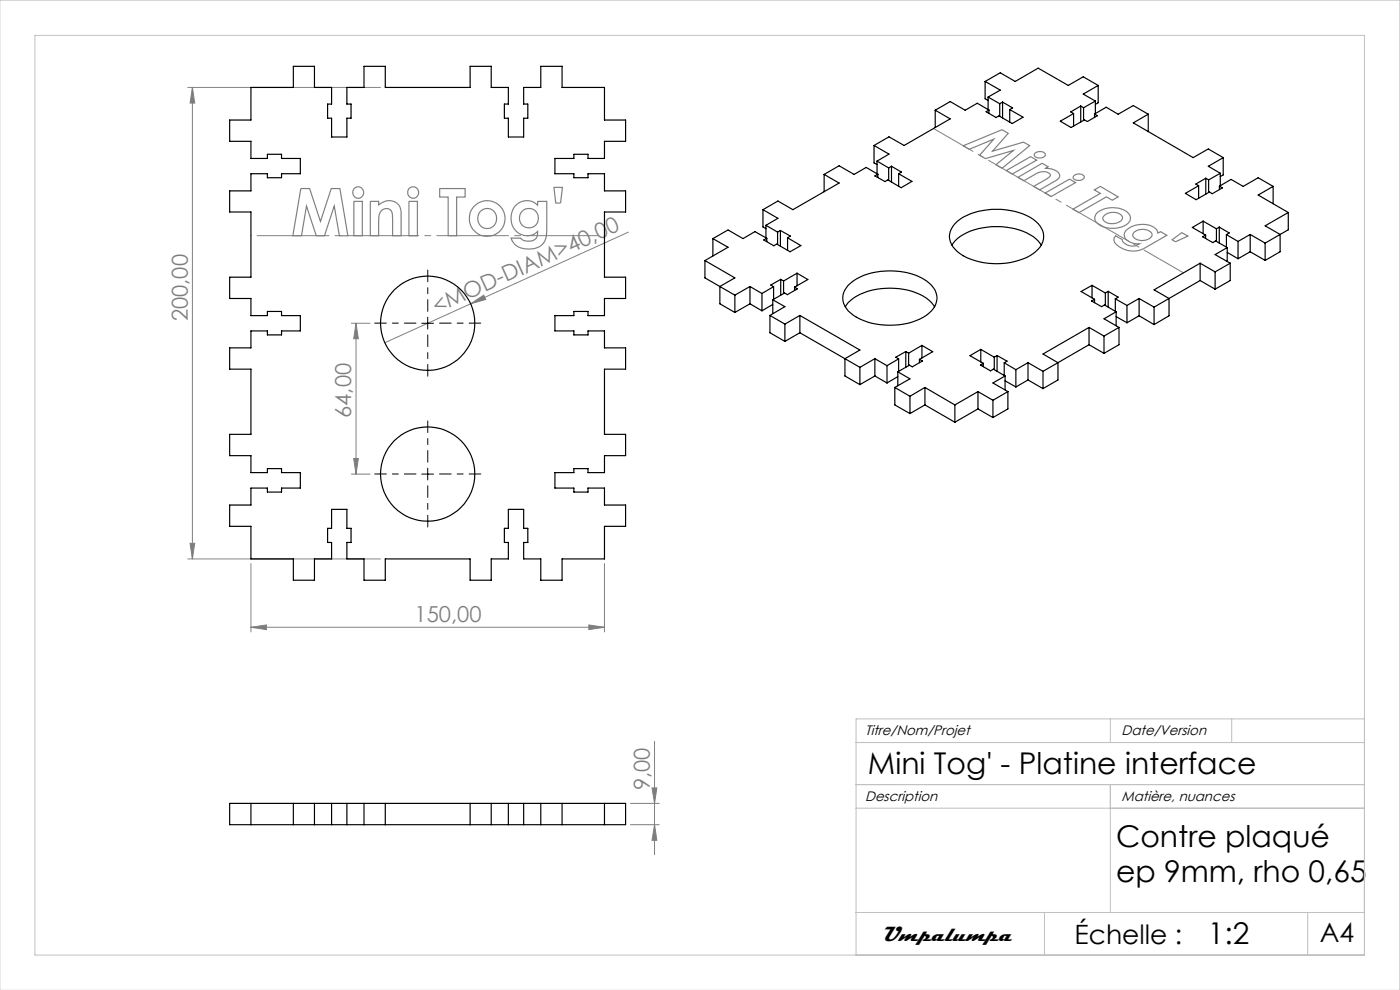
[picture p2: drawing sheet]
<svg xmlns="http://www.w3.org/2000/svg" width="297mm" height="210mm" viewBox="0 0 297 210" stroke-linecap="round" stroke-linejoin="round" font-family="sans-serif">
<g fill="none" stroke="#808080" stroke-width=".21">
<path d="M39.8 18.5h40.9M40.8 18.5l.5 3.4h-1zM40.8 18.5v100.1M133.3 49.2l-51.7 23.5M74.5 68.6h4M75.5 68.6l.5 3.3h-1zM75.5 68.6v32M99.8 64.4l2.8-1.8 .4 .9zM75 97.3h1l-.5 3.3zM39.8 118.6h40.9M40.3 115.2h1l-.5 3.4zM53.2 119.5v14.5"/>
<path d="M74.5 100.6h4M128.2 119.5v14.5M53.2 133.1l3.3-.5v1zM53.2 133.1h75M124.9 132.6l3.3 .5-3.3 .5zM138.9 157.3v24M133.7 170.4h6.1M133.7 174.9h6.1M138.3 167.1h1l-.4 3.3zM138.9 174.9l.4 3.4h-1z"/>
</g>
<g fill="none" stroke="#808080" stroke-width=".25">
<path d="M63.8 40h1.9l2.3 7 2.3-7h1.8l1.7 10h-1.8l-1.1-6.3-2.1 6.3h-1.7l-2.1-6.3-1 6.3h-1.9zM93.3 40h5.4v1.8h-1.8v8.2h-1.8v-8.2h-1.8zM117.5 39.7h1.8l-.4 3.4h-1zM204.3 30.9l8.3-3.4 1.3 .8-3.3 3.8 6.5-1.9 1.3 .7-5.8 4.8-1.3-.7 3.7-3.1-5.9 1.7-1.3-.7 3-3.4-5.2 2.2zM213.5 36.2l5.2-3 1.2 .8-5.2 2.9zM215.9 37.6l5.2-3 1.3 .8-.6 .3 1 .1 1 .3a1.13 1.13 0 0 1 1 1.1 1.13 1.13 0 0 1-.9 1.1l-3.3 2-1.3-.8 3.1-1.8a.57 .57 0 0 0 .4-.6 .57 .57 0 0 0-.6-.5 3.4 3.4 0 0 0-2.9 .6l-2.1 1.1zM219.5 32.6a1.42 1.42 0 0 1 2.3 .2 1.36 1.36 0 0 1-2.4 0zM227.9 37.2a1.45 1.45 0 0 1 2.1 .4 1.38 1.38 0 0 1-2.3 .1zM75.1 42.7h1.8v7.3h-1.8zM78.6 42.7h1.7v.8a2.77 2.77 0 0 1 4.6 .6l.2 .8v5.1h-1.8v-4a1.4 1.4 0 0 0-1.1-1.8 1.4 1.4 0 0 0-1.7 1.1l-.1 .7-.1 4h-1.7zM86.7 42.7h1.8v7.3h-1.8zM101.9 44.8a2.09 2.09 0 0 1 3.4 1.1 2.09 2.09 0 0 1-2.6 2.5 2.24 2.24 0 0 1-.8-3.6z"/>
<path d="M109.5 43.5a3.2 3.2 0 0 1 4.6 0v-.8h1.9v6.2a3.4 3.4 0 0 1-3.8 3.9 3.5 3.5 0 0 1-3.8-2.3h2a2.27 2.27 0 0 0 3.5-.4l.2-1a3.4 3.4 0 0 1-4 .4 3.4 3.4 0 0 1-1.7-3.6l.3-1.2zM221.7 40.9l5.2-2.9 1.3 .7-5.2 3zM227.6 44.4l5.8-3.4-1.2-.7 1.2-.8 3.8 2.3-1.2 .7-1.3-.7-5.8 3.3zM232.7 45.2a5.3 5.3 0 0 1 6.8 .2 1.7 1.7 0 0 1-1.2 2.6 5.4 5.4 0 0 1-5.8-.9 1.39 1.39 0 0 1 .2-1.9zM234.1 45.9a2.67 2.67 0 0 1 4 .1 1.8 1.8 0 0 1-2.1 1.4 1.63 1.63 0 0 1-2-1.2zM236.7 50l1.4 .8a2.05 2.05 0 0 0 2.4 1.4l1.2-.5h-.6a2.54 2.54 0 0 1-2.6-1.9 3.4 3.4 0 0 1 3.5-2.2 3.2 3.2 0 0 1 3.6 1.6v.3l.6-.4 1.3 .8-4.4 2.5a5 5 0 0 1-6.7-1.1l-.1-.7zM240.7 49.2a2.61 2.61 0 0 1 3.7 .5 1.96 1.96 0 0 1-2.5 1.3 1.39 1.39 0 0 1-1.6-1.4zM248.6 50.9l2.1-1.6 1.3 .8-2.6 1.2z"/>
<circle cx="76" cy="40.8" r="1.18"/>
<circle cx="87.6" cy="40.8" r="1.19"/>
<circle cx="103.3" cy="46.4" r="3.8"/>
<circle cx="112.2" cy="46.3" r="2.04"/>
</g>
<path d="M7.4 7.5h282.1v195.1h-282.1zM181.6 157.5h107.9M235.5 152.5v5M261.3 152.5v5M289.5 152.5h-107.9v50.1M181.6 171.4h107.9M181.6 166.4h107.9M235.5 166.4v27.2M181.6 193.6h107.9M221.6 193.6v9M277.4 193.6v9M0 210.1v-210.1h297v210.1" fill="none" stroke="#c0c0c0" stroke-width=".21"/>
<path d="M88.2 68.5h-8.7M90.7 66v-8.7M90.7 71v8.8M93.2 68.5h8.8M90.7 98v-8.7M88.2 100.5h-8.7M90.7 103v8.8M93.2 100.5h8.8" fill="none" stroke="#000" stroke-width=".21" stroke-dasharray="15.2 1.3 1.3 1.3" stroke-dashoffset="12.8"/>
<path d="M89.5 68.6h2.5M90.7 67.3v2.5M90.7 99.3v2.5M89.5 100.6h2.5" fill="none" stroke="#000" stroke-width=".21"/>
<path d="M53.2 50h75" fill="none" stroke="#808080" stroke-width=".21" stroke-dasharray="15.2 1.3 1.3 1.3" stroke-dashoffset="-1.3"/>
<path d="M198 27.3l53.1 30.6" fill="none" stroke="#808080" stroke-width=".21" stroke-dasharray="15.2 1.3 1.3 1.3" stroke-dashoffset="5.6"/>
<g fill="#808080">
<path d="M99.8 64.4l2.8-1.8 .4 .9z"/>
<path d="M124.9 132.6l3.3 .5-3.3 .5zM53.2 133.1l3.3-.5v1z"/>
<path d="M138.3 167.1h1l-.4 3.3zM138.9 174.9l.4 3.4h-1zM40.8 18.5l.5 3.4h-1zM40.3 115.2h1l-.5 3.4zM75.5 68.6l.5 3.3h-1zM75 97.3h1l-.5 3.3z"/>
</g>
<g fill="none" stroke="#000" stroke-width=".25">
<path d="M53.2 18.5h9v-4.4h4.5v4.4h3.6v3.6h-.8v3h.8v4h3.3v-4h.9v-3h-.9v-3.6h3.6v-4.4h4.5v4.4h18v-4.4h4.5v4.4h3.6v3.6h-.8v3h.8v4h3.3v-4h.9v-3h-.9v-3.6h3.6v-4.4h4.5v4.4h9v7h4.5v4.5h-4.5v3.6h-3.5v-.9h-3v.9h-4v3.3h4v.8h3v-.8h3.5v3.6h4.5v4.5h-4.5v13.8h4.5v4.5h-4.5v3.6h-3.5v-.8h-3v.8h-4v3.3h4v.8h3v-.8h3.5v3.6h4.5v4.5h-4.5v13.8h4.5v4.6h-4.5v3.6h-3.5v-.9h-3v.9h-4v3.2h4v.9h3v-.9h3.5v3.6h4.5v4.5h-4.5v7h-9v4.5h-4.5v-4.5h-3.6v-3.5h.9v-3h-.9v-4.1h-3.3v4.1h-.8v3h.8v3.5h-3.6v4.5h-4.5v-4.5h-18v4.5h-4.5v-4.5h-3.6v-3.5h.9v-3h-.9v-4.1h-3.3v4.1h-.8v3h.8v3.5h-3.6v4.5h-4.5v-4.5h-9v-7h-4.5v-4.5h4.5v-3.6h3.5v.9h3v-.9h4v-3.2h-4v-.9h-3v.9h-3.5v-3.6h-4.5v-4.6h4.5v-13.8h-4.5v-4.5h4.5v-3.6h3.5v.8h3v-.8h4v-3.3h-4v-.8h-3v.8h-3.5v-3.6h-4.5v-4.5h4.5v-13.8h-4.5v-4.5h4.5v-3.6h3.5v.8h3v-.8h4v-3.3h-4v-.9h-3v.9h-3.5v-3.6h-4.5v-4.5h4.5zM209 17.3l3.2 1.8-2.6 1.5M209 17.3l3.2-1.9 3.2 1.9 4.8-2.8 6.4 3.6 3.2-1.8 3.2 1.8M209 17.3v3.6l.6 .4M233 18.1l-3.2 1.9 2.6 1.4M233 18.1v3.7l-.6 .3M174.8 37l3.2 1.8-9.8 5.7-3.2-1.9-3.1 1.9M174.8 37v3.7M185.4 30.9l3.2 1.8-2.5 1.5M185.4 30.9v3.7l.7 .3M186.1 34.2l2.4 1.4M186.1 34.2v2.7"/>
<path d="M186.2 37l-2.4-1.5-2.6 1.5-3.2-1.8-3.2 1.8M186.2 37v.6M188.5 35.6v2.7M189.1 35.3l2.1 1.2-.6 .4M189.1 35.3l-.6 .3M189.1 35.3v3.3M190.6 36.9l2.9 1.6-2.3 1.3-2.9-1.6-.6 .3-2.1-1.2 .6-.3M190.6 36.9v2.6M198.4 23.4l3.2 1.8-9.8 5.7-3.2-1.9-3.2 1.9M198.4 23.4v3.6M209.6 20.6l2.5 1.4M209.6 20.6v2.6"/>
<path d="M209.8 23.3l-2.5-1.4-2.5 1.5-3.2-1.9-3.2 1.9M209.8 23.3v.8M212.1 22v2.7M212.7 21.7l-.6 .3M212.7 21.7l2.1 1.2-.6 .3M212.7 21.7v3.3M214.2 23.2l2.8 1.7-2.3 1.3-2.8-1.6-.6 .3-2.1-1.2 .6-.4M214.2 23.2v2.7M227.8 24.1l-2.9 1.6 2.3 1.3 2.8-1.6 .7 .4 2.1-1.3-.6-.3M227.8 24.1v2.6M229.3 22.5l.6 .4M229.3 22.5l-2.1 1.2 .6 .4"/>
<path d="M229.3 22.5v3.4M229.9 22.9v2.6M232.2 24.2l2.5-1.5 2.5 1.5 3.2-1.8 3.2 1.8M232.2 24.2v.7M232.4 21.4l-2.5 1.5M232.4 21.4v2.7M243.6 24.2l-3.2 1.9 12.7 7.3 3.2-1.8 3.2 1.8M243.6 24.2v3.7M254.3 39.4l-2.8 1.6 2.3 1.4 2.8-1.7 .6 .4 2.1-1.2-.6-.4M254.3 39.4v2.6M255.8 37.8l.6 .4M255.8 37.8l-2.1 1.2 .6 .4"/>
<path d="M255.8 37.8v3.4M256.4 38.2v2.6M258.7 39.5l2.5-1.4 2.5 1.4 3.2-1.8 3.2 1.8M258.7 39.5v.7M258.9 36.8l-2.5 1.4M258.9 36.8v2.6M259.5 33.4l-3.2 1.9 2.6 1.5M259.5 33.4v3.7l-.6 .4M270.1 39.5l-3.2 1.9 6.4 3.7M270.1 39.5v3.7M149.5 55.3v3.6l6.4 3.7M149.5 55.3l6.4 3.6-3.2 1.9v3.6l3.2 1.9"/>
<path d="M151.2 50.6l3.2 1.8-4.9 2.9M151.2 50.6v3.7M161.9 44.5l3.1 1.8-2.5 1.5M161.9 44.5v3.6l.6 .4M162.5 47.8l2.5 1.4M162.5 47.8v2.6M162.7 50.5l-2.5-1.4-2.6 1.5-3.2-1.8-3.2 1.8M162.7 50.5v.8M165 49.2v2.7M165.6 48.9l2.1 1.2-.6 .3M165.6 48.9l-.6 .3M165.6 48.9v3.3"/>
<path d="M165.6 59.3l-2.1 1.2 .6 .3M165.6 59.3l.6 .3M165.6 59.3v3.3M166.2 59.6v2.7M167.1 50.4l2.8 1.7-2.3 1.3-2.8-1.6-.7 .3-2.1-1.2 .7-.4M167.1 50.4v2.7M169.1 58l2.3 1.3-2.8 1.6M169.1 58l-2.9 1.6M169.1 58v2.6M201.9 52a9.8 9.8 0 0 1 7.6-3.8 14 14 0 0 1 10.2 2.4l1.2 1.4M203.1 46.9a14.2 14.2 0 0 1 11.2-2.2 9 9 0 0 1 6.7 3.8 4 4 0 0 1-1.9 5.3 15.2 15.2 0 0 1-15.4 0 4 4 0 0 1-1.5-5.8zM254.6 55.8l3.2 1.9"/>
<path d="M254.6 55.8l-9.8 5.7 3.2 1.8v3.7l-3.2 1.9M254.6 59.5l-9.8 5.6M254.6 55.8v3.7M254.6 59.5l3.2 1.8M255.2 46.9l2.9 1.6M255.2 46.9l-2.3 1.4 2.9 1.6M255.2 46.9v2.7M255.8 49.9l-.7 .3 2.2 1.3 .6-.4 2.5 1.4M255.8 49.9v.7M257.8 57.7v3.6M258.1 48.5v2.7M258.7 48.2l2.1 1.2-.6 .4"/>
<path d="M258.7 48.2l-.6 .3M258.7 48.2v3.4M260.2 49.8l2.4 1.4M260.2 49.8v2.6M260.4 53.5l2.2 1.4M260.4 52.5l-2.6 1.5 3.2 1.8M260.4 52.5v3M261 55.8l-3.2 1.9M261 55.8v3.7l-3.2 1.8M262.6 51.2v3.7M265.2 49.7l-2.6 1.5M265.2 49.7l3.2 1.9"/>
<path d="M265.2 53.4l-2.6 1.5M265.2 49.7v3.7M265.2 53.4l3.2 1.8M268.4 51.6v3.6M271.6 49.7l-3.2 1.9M271.6 49.7v3.7l-3.2 1.8M273.3 45.1l-4.9 2.8 3.2 1.8M273.3 45.1v3.6l-1.7 1M155.9 62.6v3.7M159.1 60.8l2.5 1.5M159.1 60.8l-3.2 1.8M159.1 60.8v3.6"/>
<path d="M159.1 64.4l-3.2 1.9M159.1 64.4l2.5 1.5M161.6 62.3v3.6M163.3 66.9l3.2 1.8M163.3 66.9v3.7l3.2 1.8M163.9 63.6l2.6 1.4-3.2 1.9M163.9 63.6v2.9M163.9 64.6l-2.3 1.3M164.1 60.8l-2.5 1.5M164.1 60.8v2.7M166.5 68.7v3.7M168.6 60.9l.6 .4-2.2 1.2-.6-.3-2.5 1.4"/>
<path d="M168.6 60.9v.7M169.7 66.9l12.7 7.4-3.2 1.8v3.7l3.2 1.8M169.7 70.6l12.7 7.3M169.7 66.9l-3.2 1.8M169.7 66.9v3.7M169.7 70.6l-3.2 1.8M179.3 65.1a9.2 9.2 0 0 1 6.6-3.7 14.5 14.5 0 0 1 11.2 2.3l1.2 1.4M180 60.5a13.8 13.8 0 0 1 11.7-2.8 9.2 9.2 0 0 1 6.7 3.9 4.1 4.1 0 0 1-1.9 5.3 15.2 15.2 0 0 1-15.5 0 4 4 0 0 1-1.4-5.9zM182.4 77.9v3.7M185.6 76.1l2.6 1.5M185.6 76.1l-3.2 1.8M185.6 79.8l2.6 1.4"/>
<path d="M185.6 76.1v3.7M185.6 79.8l-3.2 1.8M188.2 77.6v3.6M190.5 78.9l2.5 1.5-3.2 1.8M190.5 78.9v2.9M190.5 79.9l-2.3 1.3M190.6 76.1l-2.4 1.5M190.6 76.1v2.7M192.2 74.6l.6 .3M192.2 74.6l-2.2 1.2 .6 .3M192.2 74.6v3.3M192.8 74.9v2.7"/>
<path d="M195.1 76.2l.6 .4-2.2 1.2-.6-.3-2.4 1.4M195.1 76.2v.7M195.6 73.3l2.3 1.3-2.8 1.6M195.6 73.3l-2.8 1.6M195.6 73.3v2.6M208.1 74.1l2.8 1.7M208.1 74.1l-2.3 1.4 2.8 1.6M208.1 74.1v2.7M208.6 77.1l-.6 .3 2.1 1.3 .6-.4 2.5 1.5M208.6 77.1v.7M210.9 75.8v2.6M211.5 75.4l2.1 1.2-.6 .4"/>
<path d="M211.5 75.4l-.6 .4M211.5 75.4v3.4M213 77l2.5 1.4M213 77v2.6M213.2 79.8l-2.6 1.4 3.2 1.9M213.2 79.8v2.9M215.5 78.4v3.7M218.1 76.9l3.2 1.9M218.1 76.9l-2.6 1.5M218.1 76.9v3.7M221.3 78.8v3.6M231 69.5l-9.7 5.6 3.1 1.8v3.7l-3.1 1.8"/>
<path d="M231 73.1l-9.7 5.7M231 69.5l3.2 1.8M231 69.5v3.6M231 73.1l3.2 1.9M231.7 60.5l2.8 1.7M231.7 60.5l-2.4 1.3 2.9 1.7M231.7 60.5v2.7M232.2 63.5l-.6 .3 2.1 1.2 .6-.3 2.5 1.4M232.2 63.5v.7M234.2 71.3v3.7M234.5 62.2v2.6M235.1 61.8l2.1 1.2-.6 .4"/>
<path d="M235.1 61.8l-.6 .4M235.1 61.8v3.3M236.6 63.4l2.5 1.4M236.6 63.4v2.6M236.8 66.1l-2.6 1.5 3.2 1.9M236.8 66.1v3M236.8 67.2l2.3 1.3M237.4 69.5l-3.2 1.8M237.4 69.5v3.6l-3.2 1.9M239.1 64.8v3.7M241.7 63.3l-2.6 1.5M241.7 63.3l3.1 1.8"/>
<path d="M241.7 63.3v3.7M241.7 67l3.1 1.9M241.7 67l-2.6 1.5M244.8 65.1v3.8M189.8 82.2l3.2 1.9M189.8 82.2v3.7l3.2 1.8M193 84.1v3.6M196.2 82.2l6.4 3.7M196.2 82.2l-3.2 1.9M196.2 85.9l6.4 3.7M196.2 82.2v3.7M196.2 85.9l-3.2 1.8"/>
<path d="M202.6 85.9v3.7M207.5 83.1l-4.9 2.8M207.5 83.1l3.1 1.8M207.5 83.1v3.6M207.5 86.7l-4.9 2.9M207.5 86.7l3.1 1.9M210.6 84.9v3.7M213.2 80.8l2.3 1.3M213.8 83.1l-3.2 1.8M213.8 83.1v3.6l-3.2 1.9M218.1 80.6l-2.6 1.5M218.1 80.6l3.2 1.8"/>
<path d="M48.7 170.4h84v4.5h-84zM53.2 170.4v4.5M62.2 170.4v4.5M66.7 170.4v4.5M70.3 170.4v4.5M73.6 170.4v4.5M77.2 170.4v4.5M81.7 170.4v4.5M99.7 170.4v4.5M104.2 170.4v4.5M107.8 170.4v4.5M111.1 170.4v4.5"/>
<path d="M114.7 170.4v4.5M119.2 170.4v4.5M128.2 170.4v4.5"/>
<circle cx="90.7" cy="68.6" r="10"/>
<circle cx="90.7" cy="100.5" r="10"/>
</g>
<g font-size="6.3">
<text x="184.1" y="164.2">Mini Tog' - Platine interface</text>
<text x="236.8" y="179.7">Contre plaqué</text>
<text x="236.8" y="187.1">ep 9mm, rho 0,65</text>
<text x="256.2" y="200.3">1:2</text>
</g>
<g font-size="5.6">
<text x="228" y="200.3">Échelle :</text>
<text x="280" y="199.9">A4</text>
</g>
<g font-size="4.7" fill="#808080">
<text x="39.8" y="68.2" transform="rotate(-90 39.8 68.2)">200,00</text>
<text x="92.6" y="66.6" transform="rotate(-24 92.6 66.6)">&lt;MOD-DIAM&gt;40,00</text>
<text x="74.5" y="88.7" transform="rotate(-90 74.5 88.7)">64,00</text>
<text x="87.9" y="132">150,00</text>
<text x="137.9" y="167.6" transform="rotate(-90 137.9 167.6)">9,00</text>
</g>
<text font-size="4.5" x="187.1" y="199.6">Umpalumpa</text>
<g font-size="2.9">
<text x="183.5" y="156">Titre/Nom/Projet</text>
<text x="237.9" y="156">Date/Version</text>
<text x="183.5" y="170">Description</text>
<text x="237.9" y="170">Matière, nuances</text>
</g>
</svg>
